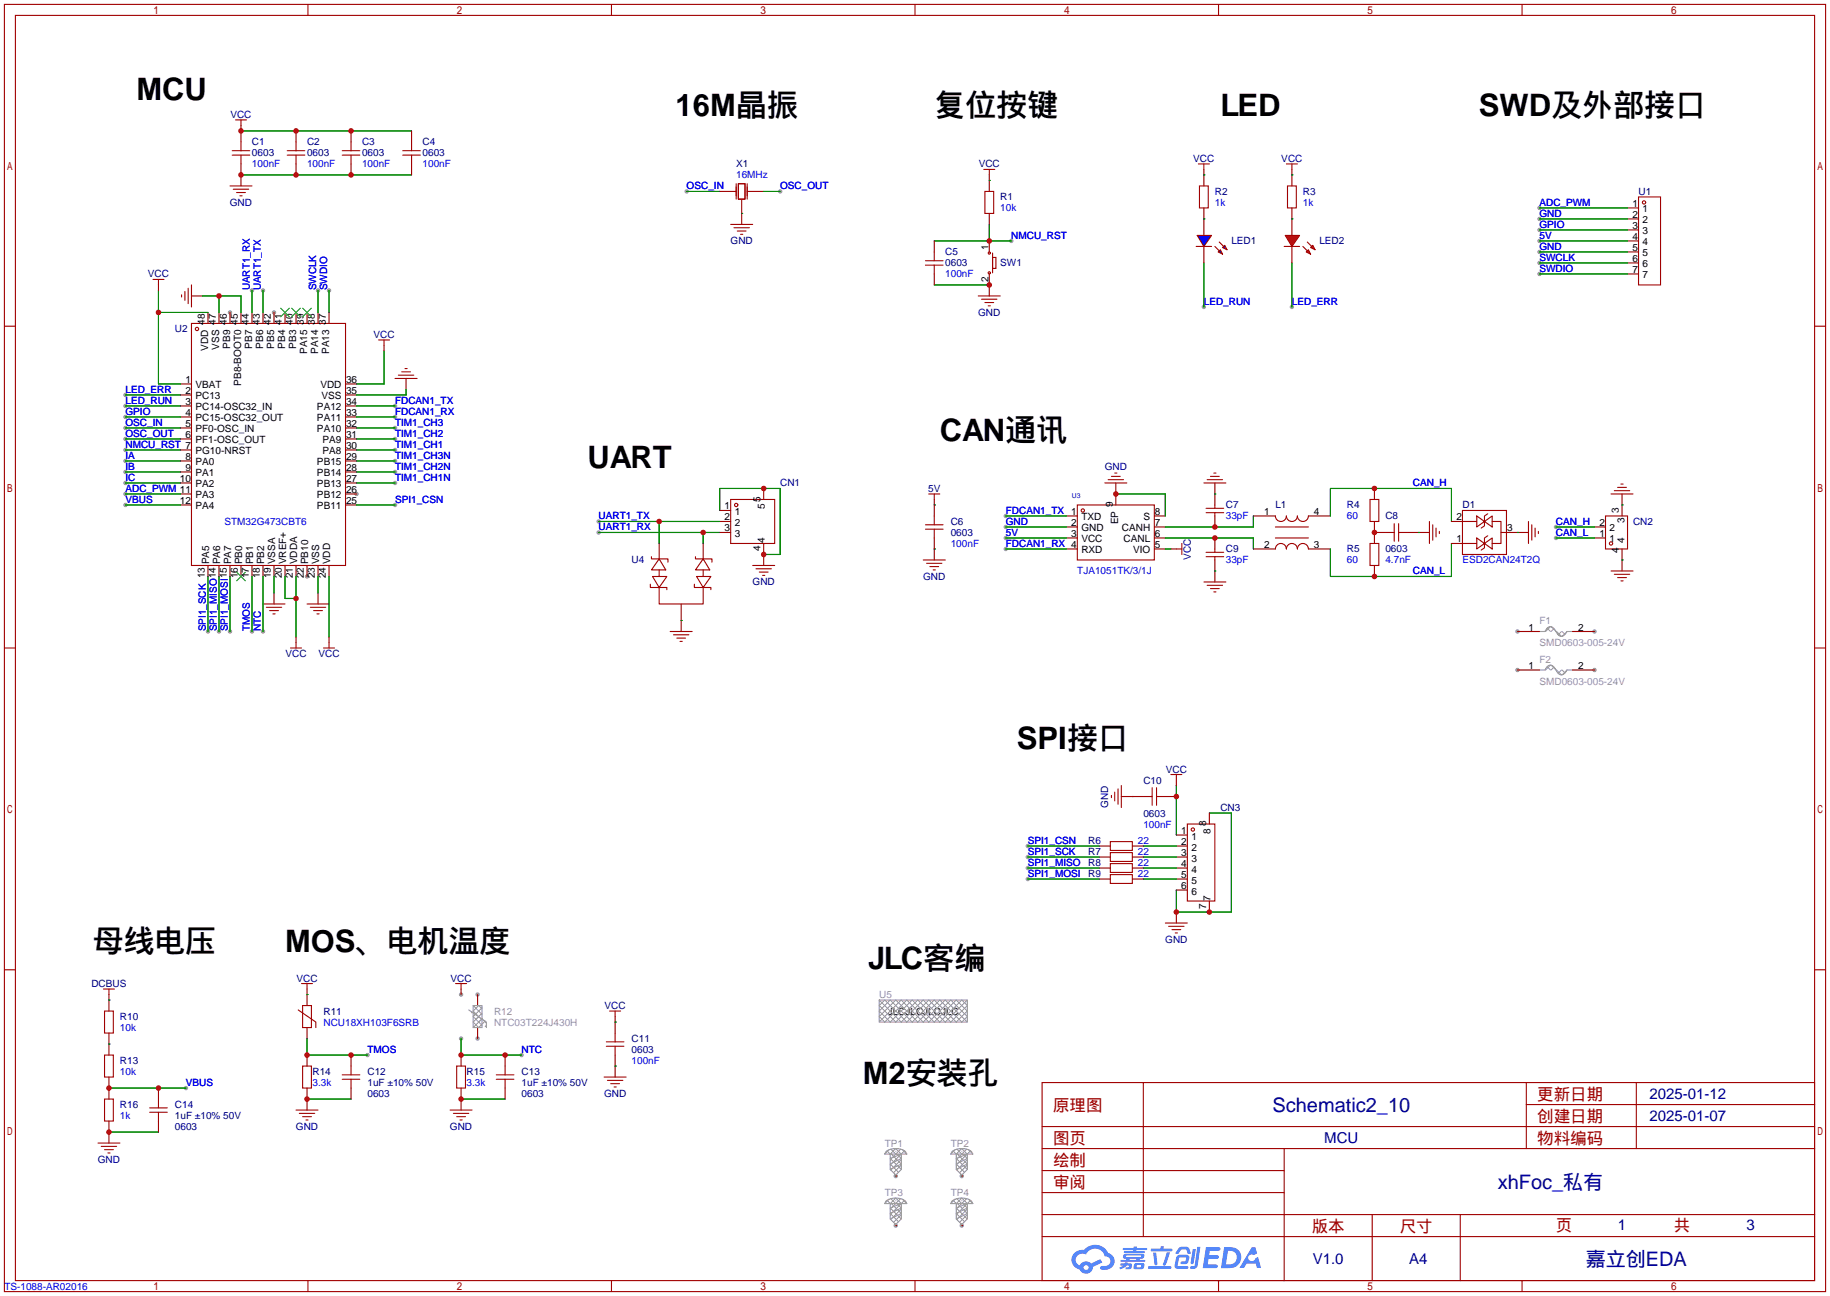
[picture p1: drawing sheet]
<svg xmlns="http://www.w3.org/2000/svg" width="422mm" height="299mm" viewBox="0 0 422 299" stroke-linecap="round" stroke-linejoin="round" font-family="sans-serif">
<g fill="#999">
<circle cx="70.9" cy="133.1" r=".51"/>
<circle cx="82.3" cy="114" r=".51"/>
<circle cx="63.2" cy="72.1" r=".51"/>
<circle cx="53.1" cy="72.1" r=".51"/>
<circle cx="206.8" cy="271.5" r=".51"/>
<circle cx="222" cy="271.5" r=".51"/>
<circle cx="206.8" cy="283" r=".51"/>
<circle cx="222" cy="283" r=".51"/>
<circle cx="106.4" cy="229.6" r=".51"/>
<circle cx="350.3" cy="145.8" r=".51"/>
<circle cx="368" cy="145.8" r=".51"/>
<circle cx="350.3" cy="154.7" r=".51"/>
<circle cx="368" cy="154.7" r=".51"/>
<circle cx="110.2" cy="239.8" r=".51"/>
<circle cx="110.2" cy="229.6" r=".51"/>
<circle cx="91.2" cy="98.8" r=".51"/>
<circle cx="91.2" cy="101.3" r=".51"/>
<circle cx="91.2" cy="103.9" r=".51"/>
<circle cx="91.2" cy="106.4" r=".51"/>
<circle cx="91.2" cy="109" r=".51"/>
<circle cx="91.2" cy="111.5" r=".51"/>
<circle cx="29" cy="91.2" r=".51"/>
<circle cx="29" cy="98.8" r=".51"/>
<circle cx="29" cy="101.3" r=".51"/>
<circle cx="29" cy="103.9" r=".51"/>
<circle cx="29" cy="106.4" r=".51"/>
<circle cx="29" cy="109" r=".51"/>
<circle cx="29" cy="111.5" r=".51"/>
<circle cx="75.9" cy="67.1" r=".51"/>
<circle cx="48" cy="145.8" r=".51"/>
<circle cx="50.5" cy="145.8" r=".51"/>
<circle cx="53.1" cy="145.8" r=".51"/>
<circle cx="29" cy="93.7" r=".51"/>
<circle cx="233.4" cy="55.6" r=".51"/>
<circle cx="42.9" cy="251.2" r=".51"/>
<circle cx="158.5" cy="44.2" r=".51"/>
<circle cx="180.1" cy="44.2" r=".51"/>
<circle cx="298.2" cy="70.9" r=".51"/>
<circle cx="277.9" cy="70.9" r=".51"/>
<circle cx="232.2" cy="119.1" r=".51"/>
<circle cx="232.2" cy="121.7" r=".51"/>
<circle cx="232.2" cy="124.2" r=".51"/>
<circle cx="232.2" cy="126.7" r=".51"/>
<circle cx="73.4" cy="67.1" r=".51"/>
<circle cx="29" cy="114" r=".51"/>
<circle cx="237.2" cy="195.3" r=".51"/>
<circle cx="237.2" cy="197.9" r=".51"/>
<circle cx="237.2" cy="200.4" r=".51"/>
<circle cx="237.2" cy="202.9" r=".51"/>
<circle cx="91.2" cy="116.6" r=".51"/>
<circle cx="84.8" cy="243.6" r=".51"/>
<circle cx="106.4" cy="239.8" r=".51"/>
<circle cx="120.4" cy="243.6" r=".51"/>
<circle cx="355.3" cy="60.7" r=".51"/>
<circle cx="355.3" cy="55.6" r=".51"/>
<circle cx="355.3" cy="48" r=".51"/>
<circle cx="355.3" cy="50.5" r=".51"/>
<circle cx="355.3" cy="53.1" r=".51"/>
<circle cx="355.3" cy="58.2" r=".51"/>
<circle cx="355.3" cy="63.2" r=".51"/>
<circle cx="359.2" cy="121.7" r=".51"/>
<circle cx="359.2" cy="124.2" r=".51"/>
<circle cx="58.2" cy="67.1" r=".51"/>
<circle cx="60.7" cy="67.1" r=".51"/>
<circle cx="91.2" cy="93.7" r=".51"/>
<circle cx="91.2" cy="96.3" r=".51"/>
<circle cx="138.2" cy="122.9" r=".51"/>
<circle cx="138.2" cy="120.4" r=".51"/>
<circle cx="29" cy="116.6" r=".51"/>
<circle cx="58.2" cy="145.8" r=".51"/>
<circle cx="60.7" cy="145.8" r=".51"/>
<circle cx="29" cy="96.3" r=".51"/>
</g>
<g fill="none" stroke="#a10000" stroke-width=".25">
<path d="M1 1h420.4v297.2h-420.4zM3.6 3.6h415.2v292.1h-415.2zM71.1 1v2.6M141.1 1v2.6M211.2 1v2.6M281.3 1v2.6M351.3 1v2.6M1 75.3h2.6M418.8 75.3h2.6M1 149.6h2.6M418.8 149.6h2.6M1 223.9h2.6"/>
<path d="M418.8 223.9h2.6M240.5 249.9h178.3v45.8h-178.3zM263.9 249.9v35.6M352.3 249.9v15.3M352.3 255h66.5M377.7 249.9v15.3M240.5 270.3h55.9M240.5 265.2h178.3M240.5 275.3h55.9M240.5 260.1h178.3M296.4 265.2v30.5M71.1 295.7v2.5"/>
<path d="M141.1 295.7v2.5M211.2 295.7v2.5M240.5 285.5h178.3M240.5 280.4h178.3M281.3 295.7v2.5M316.7 280.4v15.3M337.1 280.4v15.3M351.3 295.7v2.5"/>
</g>
<g fill="#5487ff">
<path d="M278.4 287.9h2.6a.48 .48 0 0 1 .7 .4 .48 .48 0 0 1-.7 .5h-1.8l-.1 1h1.9a.43 .43 0 0 1 .4 .5 .43 .43 0 0 1-.5 .3h-1.9l-.2 1.3h1.6a.45 .45 0 0 1 .6 .2 .45 .45 0 0 1-.1 .6l-3.3 .1z"/>
<path d="M288.9 288h.9l.4 1.4-.8 .4a.84 .84 0 0 0-1.2 .2 .84 .84 0 0 0 .3 1.2 .84 .84 0 0 0 1.2-.4l.1-.3 .6-.3 .7 2.5h-1l-.3-1h-2l-.6 1h-1.1z"/>
<path d="M275.3 288.4h.7l-.5 3.2a.36 .36 0 0 1-.3 .3 .36 .36 0 0 1-.4-.4z"/>
<path d="M276.4 287.9h.7l-.6 4.3a1.13 1.13 0 0 1-1.8 .6l.2-.4 .7-.1 .2-.2z"/>
<path d="M272.1 288.2l.6-.4h1a.77 .77 0 0 1 .8 .6l.3 .9-.1 .2h-.6l-.2-.9-.3-.1h-.9l-.7 1-.7-.1z"/>
<path d="M271.6 290l.6-.3h1.7a.81 .81 0 0 1 .6 .5 .81 .81 0 0 1-.1 .9 .81 .81 0 0 1-.9 .8h-.7a.32 .32 0 0 1-.3-.4 .32 .32 0 0 1 .4-.3h.7l.2-.9-1.6 .1-.4 1.9h2.2a.32 .32 0 0 1 .3 .4 .32 .32 0 0 1-.4 .3l-2.2-.1-.5-.3-.1-.5z"/>
<path d="M265.1 292.3h5a.33 .33 0 0 1 .3 .4 .33 .33 0 0 1-.4 .3h-4.8l-.2-.2z"/>
<path d="M269.3 289.1h.8l-.7 2a.98 .98 0 0 1-.7 1.1l-.3-.3z"/>
<path d="M266.2 289.2h.7l.3 2.6a.34 .34 0 0 1-.3 .3 .34 .34 0 0 1-.4-.2z"/>
<path d="M265.7 288.3h2.1l.3-.6h.5l-.1 .6h1.8a.32 .32 0 0 1 .4 .3 .32 .32 0 0 1-.4 .3h-4.5l-.2-.1z"/>
<path d="M258.7 291.7h.9l.1-.2h.6v.2h.8l.2 .2-.2 .9-1.3 .2v-.4h.7l.1-.4a.68 .68 0 0 0-1 .4l-1.1 .4-.2-.4 1-.4h-.7z"/>
<path d="M259.2 288.1h2.4l.1-.3h.7v.3h2.1l.3 .3-.3 .2h-2.2v.3h1.8l.2 .2-.2 .2h-4.6v-.4h2v-.3h-2.2l-.2-.1z"/>
<path d="M282.6 287.9l-.8 4.9h1.7a2.5 2.5 0 0 0 3-2.5 2.5 2.5 0 0 0-3.1-2.4zM283.4 288.8a1.65 1.65 0 0 1 2.1 1.6 1.65 1.65 0 0 1-2.2 1.5h-.3z"/>
<path d="M259.4 289.7l-.2 .7 .7 .2 .1 .3h-1.3l.1 .4h5.3l.3-.2-.2-.2h-1.2l.2-.3a.7 .7 0 0 0 .8-.2 .7 .7 0 0 0 0-.9h-4.2zM260 289.9l3.4 .1-.2 .2h-3.2zM260.7 290.6h1.7l-.2 .3h-1.4z"/>
<path d="M261.8 291.8a1.05 1.05 0 0 0 0 1.2 2.91 2.91 0 0 0 2.2-.2 .98 .98 0 0 0 0-1.2h-1.7zM262.4 292.1l.9-.1 .1 .4-.3 .2h-.8z"/>
<path d="M248.1 289.2a2.23 2.23 0 0 0-.7 2.3 2.23 2.23 0 0 0 1.8 1.6 1.58 1.58 0 0 0 1.8 .9 1.58 1.58 0 0 0 1.3-1.5l2.2-1-.5-.8-2.1 1a1.65 1.65 0 0 0-2.7 .5 1.47 1.47 0 0 1-.7-2.1 1.47 1.47 0 0 1 2.2-.4 2.3 2.3 0 0 1 2.3-1.4 2.3 2.3 0 0 1 2 1.8 1.12 1.12 0 0 1 1.3 1 1.12 1.12 0 0 1-1.1 1.2h-.7a.45 .45 0 0 0-.6 .3 .45 .45 0 0 0 .4 .6 2.21 2.21 0 0 0 2.3-.6 2.21 2.21 0 0 0 .5-2.3 2.13 2.13 0 0 0-1.3-1 3.3 3.3 0 0 0-5.6-.7l-1.1 .1zM250.1 292.7a.6 .6 0 0 1 1.2 0 .6 .6 0 0 1-1.2 0z"/>
</g>
<g fill="none" stroke="#008700" stroke-width=".25">
<path d="M55.6 30.2h39.4M55.6 40.4h39.4M158.5 44.2h7.6M171.2 49.3h.1M176.3 44.2h3.8M215.6 55.6h17.8M228.3 51.8v3.8M36.6 67.1v21.5h5.1M36.6 72.1h11.4M46.7 68.3h8.9v3.8M50.5 68.3v3.8M73.4 67.1v5"/>
<path d="M75.9 67.1v5M215.6 65.8h12.7M277.9 60.7v10.2M298.2 60.7v10.2M29 98.8h12.7M29 91.2h12.7M29 93.7h12.7M82.3 98.8h8.9M88.6 81v7.6h-6.3M93.7 89.9v1.3h-11.4M29 101.3h12.7M29 103.9h12.7"/>
<path d="M29 106.4h12.7M29 109h12.7M29 111.5h12.7M29 114h12.7M82.3 101.3h8.9M82.3 103.9h8.9M82.3 106.4h8.9M82.3 109h8.9M82.3 111.5h8.9M82.3 116.6h8.9M215.6 116.6h.1M232.2 119.1h13.9"/>
<path d="M257.6 114h11.4v5.1M289.3 119.1v2.6h-20.3M48 133.1v12.7M50.5 133.1v12.7M53.1 133.1v12.7M63.2 133.1v3.8M73.4 133.1v3.8M75.9 133.1v14M215.6 126.7h.1M232.2 121.7h13.9M232.2 124.2h13.9M232.2 126.7h13.9"/>
<path d="M269 124.2h20.3v2.5M269 126.7h1.3M237.2 195.3h16.5M237.2 197.9h16.5M261.4 183.9h.1M263.9 195.3h7.6M263.9 197.9h7.6M271.5 181.4v11.4M279.1 187.7h5.1v22.9h-12.7v-5.1M237.2 200.4h16.5M237.2 202.9h16.5M263.9 200.4h7.6"/>
<path d="M263.9 202.9h7.6M70.9 239.8v3.8h13.9M106.4 239.8v3.8h14M25.1 251.2h17.8M70.9 253.7h10.1M106.4 253.7h10.2M25.1 261.4h11.5"/>
</g>
<g fill="none" stroke="#870000" stroke-width=".25">
<path d="M55.6 40.4v2.5M166.1 44.2h3.8M171.2 46.2v5.6M172.5 44.2h3.8M277.9 40.4v2.5M277.9 48v2.5M298.2 40.4v2.5M298.2 48v6.4M298.2 56.9v3.8M44.2 68.3h2.5M48 72.1v2.6M50.5 72.1v2.6"/>
<path d="M53.1 72.1v2.6M55.6 72.1v2.6M58.2 72.1v2.6M60.7 72.1v2.6M63.2 72.1v2.6M65.8 72.1v2.6M68.3 72.1v2.6M70.9 72.1v2.6M73.4 72.1v2.6M75.9 72.1v2.6M228.3 65.8v2.5M41.7 88.6h2.5"/>
<path d="M41.7 91.2h2.5M41.7 93.7h2.5M41.7 96.3h2.5M41.7 98.8h2.5M79.8 88.6h2.5M79.8 91.2h2.5M79.8 93.7h2.5M79.8 96.3h2.5M79.8 98.8h2.5M93.7 87.4v2.5M41.7 101.3h2.5M41.7 103.9h2.5"/>
<path d="M41.7 106.4h2.5M41.7 109h2.5M41.7 111.5h2.5M41.7 114h2.5M41.7 116.6h2.5M79.8 101.3h2.5M79.8 103.9h2.5M79.8 106.4h2.5M79.8 109h2.5M79.8 111.5h2.5M79.8 114h2.5M79.8 116.6h2.5"/>
<path d="M215.6 115.3v1.3M246.1 119.1h2.6M257.6 111.5v5.1M266.4 119.1h2.6M374.4 116.6v2.5M48 130.6v2.5M50.5 130.6v2.5M53.1 130.6v2.5M55.6 130.6v2.5M58.2 130.6v2.5M60.7 130.6v2.5M63.2 130.6v2.5"/>
<path d="M63.2 136.9v2.5M65.8 130.6v2.5M68.3 130.6v2.5M70.9 130.6v2.5M73.4 130.6v2.5M73.4 136.9v2.5M75.9 130.6v2.5M215.6 126.7v2.6M246.1 121.7h2.6M246.1 124.2h2.6M246.1 126.7h2.6M266.4 121.7h2.6"/>
<path d="M266.4 124.2h2.6M266.4 126.7h2.6M368 121.7h2.6M368 124.2h2.6M374.4 126.7v2.6M258.8 183.9h2.6M271.5 192.8h2.6M271.5 195.3h2.6M271.5 197.9h2.6M279.1 187.7v2.5M271.5 210.6v2.5M271.5 200.4h2.6"/>
<path d="M271.5 202.9h2.6M271.5 205.5h2.6M279.1 208v2.6M25.1 229.6v1.3M70.9 229.6v2.6M70.9 237.2v2.6M25.1 251.2v2.5M25.1 258.8v5.1M70.9 243.6v2.5M70.9 251.2v5.1M106.4 243.6v2.5M106.4 251.2v5.1"/>
</g>
<g fill="none" stroke="#a10000" stroke-width=".25">
<path d="M53.1 42.9h5.1M53.8 43.7h3.6M54.6 44.5h2M55.4 45.2h.5M168.7 51.8h5M169.4 52.6h3.6M169.9 42.4v3.6M170.2 53.3h2M170.4 42.4h1.6v3.6h-1.6zM170.9 54.1h.5M172.5 42.4v3.6M276.9 42.9h2v5.1h-2z"/>
<path d="M296.4 56.9h3.6M297.2 42.9h2v5.1h-2zM41.9 68.1v.5M42.7 67.3v2M43.4 66.5v3.6M44.2 74.7h35.6v55.9h-35.6zM44.2 65.8v5.1M225.8 68.3h5.1M226.6 69.1h3.5M227.3 69.9h2.1M228.1 70.6h.5M91.2 87.4h5.1"/>
<path d="M91.9 86.6h3.6M92.7 85.9h2M93.5 85.1h.5M214.4 114h2.5M215.6 114v1.3M248.7 116.6h17.7v12.7h-17.7zM255 111.5h5.1M255.8 110.7h3.5M256.5 110h2.1M257.3 109.2h.5M370.6 119.1h5.1v7.6h-5.1zM60.7 139.4h5.1"/>
<path d="M70.9 139.4h5M213.1 129.3h5.1M213.9 130h3.5M214.6 130.8h2.1M215.4 131.6h.5M61.5 140.2h3.5M62.2 141h2.1M63 141.7h.5M71.6 140.2h3.6M72.4 141h2M73.2 141.7h.5M256.5 183.6v.5"/>
<path d="M257.3 182.9v2M258.1 182.1v3.6M258.8 181.4v5M274.1 190.2h6.3v17.8h-6.3zM269 213.1h5.1M269.7 213.9h3.6M270.5 214.6h2M271.3 215.4h.5M23.9 228.3h2.5M25.1 228.3v1.3M68.8 233.2l4.1 2.8v1.2M69.8 232.2h2.1v5h-2.1z"/>
<path d="M24.1 253.7h2.1v5.1h-2.1zM68.3 256.3h5.1M69.1 257h3.5M69.8 246.1h2.1v5.1h-2.1zM69.8 257.8h2.1M70.6 258.6h.5M103.9 256.3h5.1M104.6 257h3.6M105.4 246.1h2v5.1h-2zM105.4 257.8h2M106.2 258.6h.5M22.6 263.9h5.1"/>
<path d="M23.4 264.7h3.5M24.1 265.4h2.1M24.9 266.2h.5"/>
<circle cx="45.5" cy="75.9" r=".38"/>
<circle cx="249.9" cy="117.9" r=".38"/>
<circle cx="371.9" cy="125.5" r=".38"/>
<circle cx="275.3" cy="191.5" r=".38"/>
</g>
<path d="M64.8 71.1l2 2.1M66.8 71.1l-2 2.1M67.3 71.1l2 2.1M69.3 71.1l-2 2.1M69.8 71.1l2.1 2.1M71.9 71.1l-2.1 2.1M54.6 132.1l2 2M56.6 132.1l-2 2" fill="none" stroke="#3c3" stroke-width=".25"/>
<g fill="#f00" stroke="#a10000" stroke-width=".25">
<path d="M296.7 54.4h3.3l-1.8 2.5z"/>
<path d="M303 56.6l.5 1.1-1-.5z"/>
<path d="M301.5 58.2l.5-.5 .5 1z"/>
</g>
<path d="M276.1 56.9h3.6M300.7 56.9l1.1 1M301.8 55.9l1 1" fill="none" stroke="#a10000" stroke-width=".25"/>
<path d="M277.9 50.5v3.9M277.9 56.9v3.8" fill="none" stroke="#870000" stroke-width=".25"/>
<g fill="#00f" stroke="#a10000" stroke-width=".25">
<path d="M276.4 54.4h3.3l-1.8 2.5z"/>
<path d="M282.7 56.6l.5 1.1-1-.5z"/>
<path d="M281.2 58.2l.5-.5 .5 1z"/>
</g>
<g fill="none" stroke="#a10000" stroke-width=".25">
<path d="M53.6 35.8h4.1M53.6 34.8h4.1M54.4 27.7h2.5M55.6 27.7v1.3M55.6 32.8v2M55.6 35.8v2M66.3 35.8h4.1M66.3 34.8h4.1M68.3 32.8v2M68.3 35.8v2M79 35.8h4.1M79 34.8h4.1"/>
<path d="M81 32.8v2M81 35.8v2M93 35.8h4M93 34.8h4M95 32.8v2M95 35.8v2M227.1 39.1h2.5M228.3 39.1v1.3M276.6 37.8h2.5M277.9 37.8v1.3M296.9 37.8h2.6M298.2 37.8v1.3"/>
<path d="M215.6 58.2v2M227.3 44.2h2.1v5.1h-2.1zM229.1 59.4h.8v2.6h-.8zM229.1 58.4v4.6M280.4 56.9l1 1M281.4 55.9l1 1M378.2 45.5h5.1v20.3h-5.1zM35.3 64.5h2.5M36.6 64.5v1.3M87.4 78.5h2.5M88.6 78.5v1.3M213.6 61.2h4.1"/>
<path d="M213.6 60.2h4.1M215.6 61.2v2M168.7 115.3h10.1v10.2h-10.1zM215.6 119.1v2.1M277.9 111.5h5.1M278.4 117.3h4M278.4 118.4h4M278.6 110.7h3.6M279.4 110h2M280.2 109.2h.5M280.4 116.6v.7M280.4 118.4v.7"/>
<path d="M294.4 119.1a1.27 1.27 0 0 0 1.3 1.3 1.27 1.27 0 0 0 1.2-1.3 1.27 1.27 0 0 0 1.3 1.3 1.27 1.27 0 0 0 1.3-1.3 1.27 1.27 0 0 0 1.2 1.3 1.27 1.27 0 0 0 1.3-1.3M316.2 115.3h2.1v5.1h-2.1zM337.6 117.9h10.1v10.1h-10.1zM340.9 119.1l1.7 1.3-1.7 1.3zM343.4 118.6l-.8 .5v2.3l-.7 .5M371.9 114h5M372.6 113.3h3.6M373.4 112.5h2M374.1 111.8h.5M150.1 134.9v.7h3.8v.5M150.4 128.5v.5h3.8v.8M150.6 133.1h3.3l-1.8 2.5z"/>
<path d="M152.1 135.6v3.8h10.2v-3.8M152.1 129l1.6 2.6h-3.3zM152.1 131.6v1.5M160.3 134.9v.7h3.8v.5M160.5 128.5v.5h3.8v.8M160.8 133.1h3.3l-1.8 2.5zM162.3 129l1.5 2.6h-3.3zM162.3 131.6v1.5M173.7 130.6h5.1M174.5 131.3h3.6M175.3 132.1h2M176 132.8h.5"/>
<path d="M213.6 122.2h4.1M213.6 121.2h4.1M215.6 122.2v2M271.5 126.7h1.3M272.8 125.5v2.5M277.9 134.4h5.1M278.4 127.5h4M278.4 128.5h4M278.6 135.1h3.6M279.4 135.9h2M280.2 136.7h.5M280.4 126.7v.8"/>
<path d="M280.4 128.5v.8M294.4 126.7a1.27 1.27 0 0 1 1.3-1.2 1.27 1.27 0 0 1 1.2 1.2 1.27 1.27 0 0 1 1.3-1.2 1.27 1.27 0 0 1 1.3 1.2 1.27 1.27 0 0 1 1.2-1.2 1.27 1.27 0 0 1 1.3 1.2M294.4 121.7h7.6M294.4 124.2h7.6M316.2 125.5h2.1v5.1h-2.1zM319.8 122.9h2M321.8 120.9v4.1M322.8 120.9v4.1M322.8 122.9h2.1M329.9 120.4v5.1M330.7 121.2v3.5M331.5 121.9v2.1"/>
<path d="M332.2 122.7v.5M337.6 120.4h3.3M337.6 125.5h3.3M340.9 124.2l1.7 1.3-1.7 1.2zM342.6 125.5l1.8-1.3v2.5zM342.6 120.4l1.8-1.3v2.6zM343.4 123.7l-.8 .5v2.3l-.7 .5M344.4 120.4h2.1v5.1h-2.1M346.5 122.9h1.2M352.8 120.4v5.1M353.6 121.2v3.5M354.3 121.9v2.1"/>
<path d="M355.1 122.7v.5M371.9 131.8h5M372.6 132.6h3.6M373.4 133.3h2M374.1 134.1h.5M67.1 149.6h2.5M68.3 148.3v1.3M74.7 149.6h2.5M75.9 148.3v1.3M154.7 145.8h5.1M155.4 146.6h3.6M156.2 147.3h2"/>
<path d="M157 148.1h.5M270.3 178.8h2.5M271.5 178.8v1.3M256.3 194.3h5.1v2h-5.1zM256.3 196.8h5.1v2.1h-5.1zM256.3 199.4h5.1v2h-5.1zM263.9 183.9h2M265.9 181.9v4M267 183.9h2M267 181.9v4M256.3 201.9h5.1v2.1h-5.1zM24.1 233.4h2.1v5.1h-2.1z"/>
<path d="M69.6 227.1h2.5M70.9 227.1v1.2M105.2 227.1h2.5M106.4 227.1v1.2M140.7 233.4h2.6M142 233.4v1.3M142 238.5v2M24.1 243.6h2.1v5.1h-2.1zM34.5 256.8h4.1M34.5 255.8h4.1M36.6 253.7v2.1M36.6 256.8v2"/>
<path d="M79 249.2h4.1M79 248.2h4.1M81 246.1v2.1M81 249.2v2M114.6 249.2h4M114.6 248.2h4M116.6 246.1v2.1M116.6 249.2v2M139.4 248.7h5.1M140 241.6h4M140 240.5h4M140.2 249.4h3.6"/>
<path d="M141 250.2h2M141.7 251h.5M142 241.6v2"/>
<circle cx="228.3" cy="58.4" r=".25"/>
<circle cx="379.5" cy="46.7" r=".38"/>
<circle cx="228.3" cy="63" r=".25"/>
<circle cx="169.9" cy="116.6" r=".38"/>
</g>
<g fill="none" stroke="#008700" stroke-width=".25">
<path d="M228.3 41.7h.1M277.9 50.5h.1M277.9 40.4h.1M298.2 50.5h.1M298.2 40.4h.1M355.3 55.6h20.4M355.3 48h20.4M355.3 50.5h20.4M355.3 53.1h20.4M355.3 58.2h20.4M58.2 67.1v5M60.7 67.1v5"/>
<path d="M355.3 60.7h20.4M355.3 63.2h20.4M29 96.3h12.7M82.3 93.7h8.9M82.3 96.3h8.9M29 116.6h12.7M166.1 117.9v-5.1h14v15.2h-3.8M280.4 114h.1M307.1 119.1v-6.3h27.9v7.6M374.4 116.6h.1M58.2 133.1v12.7M60.7 133.1v12.7"/>
<path d="M65.8 133.1v5.1h2.5M68.3 133.1v14M138.2 122.9h27.9M138.2 120.4h27.9M152.1 120.4v5.1M162.3 122.9v2.6M280.4 131.8h.1M317.2 122.9h.1M327.4 122.9h.1M335 125.5v7.6h-27.9v-6.4M350.3 122.9h.1M359.2 121.7h8.8"/>
<path d="M359.2 124.2h8.8M374.4 129.3h.1M157.2 143.3h.1M25.1 230.9h.1M70.9 229.6h.1M142 236h.1M25.1 241h.1M142 246.1h.1"/>
</g>
<g fill="none" stroke="#870000" stroke-width=".25">
<path d="M55.6 29v3.8M55.6 37.8v2.6M68.3 30.2v2.6M68.3 37.8v2.6M81 30.2v2.6M81 37.8v2.6M95 30.2v2.6M95 37.8v2.6M277.9 39.1v1.3M298.2 39.1v1.3M215.6 55.6v2.6M228.3 40.4v3.8"/>
<path d="M228.3 49.3v2.5M228.3 55.6v2.6M375.7 48h2.5M375.7 50.5h2.5M375.7 53.1h2.5M375.7 55.6h2.5M375.7 58.2h2.5M36.6 65.8v1.3M88.6 79.8v1.2M215.6 63.2v2.6M228.3 63.2v2.6M375.7 60.7h2.5"/>
<path d="M375.7 63.2h2.5M166.1 117.9h2.6M176.3 112.8v2.5M215.6 116.6v2.5M280.4 111.5v5.1M280.4 119.1v2.6M289.3 119.1h5.1M302 119.1h5.1M317.2 112.8v2.5M374.4 114v2.6M152.1 125.5v3.8M157.2 139.4v6.4"/>
<path d="M162.3 125.5v3.8M166.1 122.9h2.6M166.1 120.4h2.6M176.3 125.5v5.1M215.6 124.2v2.5M270.3 126.7h1.2M280.4 124.2v2.5M280.4 129.3v5.1M289.3 126.7h5.1M302 126.7h5.1M317.2 120.4v5.1M317.2 130.6v2.5"/>
<path d="M317.2 122.9h2.6M324.9 122.9h5M335 125.5h2.6M335 120.4h2.6M347.7 122.9h5.1M374.4 129.3v2.5M68.3 147.1v1.2M75.9 147.1v1.2M350.3 145.8h5M350.3 154.7h5M363 145.8h5M363 154.7h5"/>
<path d="M253.7 195.3h2.6M253.7 197.9h2.6M261.4 183.9h2.5M261.4 195.3h2.5M261.4 197.9h2.5M269 183.9h2.5M271.5 180.1v1.3M253.7 200.4h2.6M253.7 202.9h2.6M261.4 200.4h2.5M261.4 202.9h2.5M25.1 230.9v2.5"/>
<path d="M25.1 238.5v5.1M70.9 228.3v1.3M106.4 228.3v1.3M110.2 229.6v2.6M110.2 237.2v2.6M142 234.7v3.8M25.1 248.7v2.5M36.6 251.2v2.5M36.6 258.8v2.6M81 243.6v2.5M81 251.2v2.5M116.6 243.6v2.5"/>
<path d="M116.6 251.2v2.5M142 243.6v5.1M206.8 271.5h.1M222 271.5h.1M206.8 283h.1M222 283h.1"/>
</g>
<g fill="none" stroke="#999" stroke-width=".25">
<path d="M355.3 145.8h1.3l.7-.9 .7-.2 .7 .5 1 1.4 .7 .3 .7-.3 .6-.8h1.3M355.3 154.7h1.3l.6-.9 .6-.2 .8 .3 1 1.5 .6 .4 .8-.2 .7-.9h1.3M108.2 233.2l4.1 2.8v1.2M109.2 232.2h2.1v5h-2.1zM202.9 230.9h20.4v5.1h-20.4zM204.5 265.8a4.1 4.1 0 0 1 4.5 0l.3 .6h-5.1zM204.5 277.3a4.1 4.1 0 0 1 4.5 0l.3 .6h-5.1zM205.5 266.4v3.6l1.3 1.3 1.2-1.3v-3.6l-2.5 1.1M205.5 277.9v3.5l1.3 1.3 1.2-1.3v-3.5l-2.5 1M206.8 265.8h.1M206.8 277.2h.1M208 267.5l-2.5 1.2"/>
<path d="M208 268.7l-2.5 1.3M208 278.9l-2.5 1.3M219.8 265.8a4.1 4.1 0 0 1 4.4 0l.3 .6h-5zM219.8 277.3a4.1 4.1 0 0 1 4.4 0l.3 .6h-5zM220.7 266.4v3.6l1.3 1.3 1.3-1.3v-3.6l-2.6 1.1M220.7 277.9v3.5l1.3 1.3 1.3-1.3v-3.5l-2.6 1M222 265.8h.1M222 277.2h.1M223.3 267.5l-2.6 1.2M223.3 268.7l-2.6 1.3M223.3 278.9l-2.6 1.3M208 280.2l-2.5 1.2"/>
<path d="M223.3 280.2l-2.6 1.2"/>
</g>
<g fill="none" stroke="#999" stroke-width=".23">
<path d="M357.1 145l.8 .8M357.1 153.9l.8 .8M357.9 144.7l-1.1 1.1M357.9 153.6l-1.1 1.1M358.1 144.7l1 1.1M358.1 153.6l1 1.1M358.7 145.1l-.7 .7M358.7 154l-.7 .7M359.3 145.8l1.1 1.1M359.3 154.7l1.1 1.1M360.4 145.8l-.7 .8M360.4 154.7l-.7 .8"/>
<path d="M360.6 145.8l.6 .7M360.6 154.7l.6 .7M361.7 145.8l-1.1 1.1M361.7 154.7l-1.1 1.1M109 233.7l-.2 .1M109.2 232.2l2.1 2M111.3 232.9l-.8-.7-1.3 1.2 2.1 2.1M111.3 232.7l-2.1 2 2.1 2M111.3 233.9l-2.1 2.1 1.3 1.2 .8-.7M111.3 235.2l-2.1 2M111.5 235.4l.8 .8M112 235.8l-.6 .5"/>
<path d="M112.3 236.7l-.3 .3M202.9 236l5.1-5.1 5.1 5.1 5.1-5.1 5.1 5.1M202.9 230.9l5.1 5.1 5.1-5.1 5.1 5.1 5.1-5.1M204.2 230.9l-1.3 1.3 3.9 3.8 5-5.1 5.1 5.1 5.1-5.1 1.3 1.3-3.8 3.8-5.1-5.1-5.1 5.1zM205.5 230.9l-2.6 2.5 2.6 2.6 5.1-5.1 5 5.1 5.1-5.1 2.6 2.5-2.6 2.6-5.1-5.1-5 5.1zM206.8 230.9l-3.9 3.8 1.3 1.3 5.1-5.1 5.1 5.1 5.1-5.1 3.8 3.8-1.3 1.3-5.1-5.1-5.1 5.1zM204.7 265.7l.8 .7 1.3-1.2 1.2 1.2M204.7 277.1l.8 .8 1.3-1.3 1.2 1.3M205.2 265.4l-1 1M205.2 276.9l-1 1M205.5 268.7l1.9 1.9M205.5 267.5l2.5 2.5"/>
<path d="M205.5 278.9l2.5 2.5M205.6 265.3l1.2 1.1M205.6 276.7l1.2 1.2M205.7 266.4l2.3 2.3M205.7 277.9l2.3 2.3M207 266.4l1 1.1M207 277.9l1 1M207.9 265.3l-2.4 2.4M207.9 276.7l-2.4 2.4M208 267.7l-2.4 2.4M208 269l-1.8 1.8M208 279.1l-2.4 2.5"/>
<path d="M208.3 265.4l1 1M208.3 276.9l1 1M208.8 265.7l-3.3 3.3M208.8 277.1l-3.3 3.3M220 265.7l.7 .7 1.3-1.2 1.3 1.2M220 277.1l.7 .8 1.3-1.3 1.3 1.3M220.5 265.4l-1 1M220.5 276.9l-1 1M220.7 268.7l1.9 1.9M220.7 267.5l2.6 2.5M220.7 278.9l2.6 2.5M220.9 265.3l1.1 1.1"/>
<path d="M220.9 276.7l1.1 1.2M221 266.4l2.3 2.3M221 277.9l2.3 2.3M222.2 266.4l1.1 1.1M222.2 277.9l1.1 1M223.1 265.3l-2.4 2.4M223.1 276.7l-2.4 2.4M223.3 267.7l-2.4 2.4M223.3 269l-1.8 1.8M223.3 279.1l-2.4 2.5M223.5 265.4l1 1M223.5 276.9l1 1"/>
<path d="M224 265.7l-3.3 3.3M224 277.1l-3.3 3.3M205.5 280.2l1.9 1.9M208 280.4l-1.8 1.8M220.7 280.2l1.9 1.9M223.3 280.4l-1.8 1.8"/>
</g>
<g fill="#c00">
<circle cx="55.6" cy="30.2" r=".63"/>
<circle cx="68.3" cy="30.2" r=".63"/>
<circle cx="81" cy="30.2" r=".63"/>
<circle cx="55.6" cy="40.4" r=".63"/>
<circle cx="68.3" cy="40.4" r=".63"/>
<circle cx="81" cy="40.4" r=".63"/>
<circle cx="228.3" cy="65.8" r=".63"/>
<circle cx="228.3" cy="55.6" r=".63"/>
<circle cx="271.5" cy="183.9" r=".63"/>
<circle cx="271.5" cy="210.6" r=".63"/>
<circle cx="279.1" cy="210.6" r=".63"/>
<circle cx="25.1" cy="251.2" r=".63"/>
<circle cx="36.6" cy="251.2" r=".63"/>
<circle cx="25.1" cy="261.4" r=".63"/>
<circle cx="257.6" cy="114" r=".63"/>
<circle cx="280.4" cy="121.7" r=".63"/>
<circle cx="280.4" cy="124.2" r=".63"/>
<circle cx="36.6" cy="72.1" r=".63"/>
<circle cx="50.5" cy="68.3" r=".63"/>
<circle cx="70.9" cy="243.6" r=".63"/>
<circle cx="81" cy="243.6" r=".63"/>
<circle cx="70.9" cy="253.7" r=".63"/>
<circle cx="106.4" cy="243.6" r=".63"/>
<circle cx="116.6" cy="243.6" r=".63"/>
<circle cx="106.4" cy="253.7" r=".63"/>
<circle cx="317.2" cy="122.9" r=".63"/>
<circle cx="317.2" cy="112.8" r=".63"/>
<circle cx="317.2" cy="133.1" r=".63"/>
<circle cx="176.3" cy="128" r=".63"/>
<circle cx="176.3" cy="112.8" r=".63"/>
<circle cx="162.3" cy="122.9" r=".63"/>
<circle cx="152.1" cy="120.4" r=".63"/>
<circle cx="68.3" cy="138.2" r=".63"/>
</g>
<g font-size="7.1">
<text x="31.5" y="23">MCU</text>
<text x="156" y="26.8">16M晶振</text>
<text x="215.6" y="26.8">复位按键</text>
<text x="281.7" y="26.8">LED</text>
<text x="341.4" y="26.8">SWD及外部接口</text>
<text x="216.9" y="101.7">CAN通讯</text>
<text x="135.6" y="108.1">UART</text>
<text x="234.7" y="172.9">SPI接口</text>
<text x="21.3" y="219.9">母线电压</text>
<text x="65.8" y="219.9">MOS、电机温度</text>
<text x="200.4" y="223.7">JLC客编</text>
<text x="199.1" y="250.3">M2安装孔</text>
</g>
<g font-size="4.6" fill="#000080">
<text x="293.7" y="256.6">Schematic2_10</text>
<text x="345.7" y="274.4">xhFoc_私有</text>
<text x="366" y="292.2">嘉立创EDA</text>
</g>
<g font-size="3.8" fill="#a00000">
<text x="243.1" y="256.5">原理图</text>
<text x="354.8" y="254">更新日期</text>
<text x="354.8" y="259.1">创建日期</text>
<text x="243.1" y="269.2">绘制</text>
<text x="243.1" y="264.2">图页</text>
<text x="354.8" y="264.2">物料编码</text>
<text x="243.1" y="274.3">审阅</text>
<text x="302.8" y="284.5">版本</text>
<text x="323.1" y="284.5">尺寸</text>
<text x="359.2" y="284.2">页</text>
<text x="386.3" y="284.2">共</text>
</g>
<g font-size="3.5" fill="#000080">
<text x="380.7" y="253.7">2025-01-12</text>
<text x="305.7" y="263.8">MCU</text>
<text x="380.7" y="258.8">2025-01-07</text>
<text x="373.4" y="283.9">1</text>
<text x="403.2" y="283.9">3</text>
<text x="303" y="291.8">V1.0</text>
<text x="325.3" y="291.8">A4</text>
</g>
<g font-size="2.3" fill="#000080">
<text x="53.2" y="27.2">VCC</text>
<text x="58.2" y="33.6">C1</text>
<text x="70.9" y="33.6">C2</text>
<text x="83.6" y="33.6">C3</text>
<text x="97.5" y="33.6">C4</text>
<text x="58.2" y="36.1">0603</text>
<text x="70.9" y="36.1">0603</text>
<text x="83.6" y="36.1">0603</text>
<text x="97.5" y="36.1">0603</text>
<text x="169.9" y="38.7">X1</text>
<text x="225.9" y="38.7">VCC</text>
<text x="275.4" y="37.4">VCC</text>
<text x="295.8" y="37.4">VCC</text>
<text x="53.1" y="47.5">GND</text>
<text x="230.9" y="46.3">R1</text>
<text x="280.4" y="45">R2</text>
<text x="300.7" y="45">R3</text>
<text x="378.2" y="45">U1</text>
<text x="168.6" y="56.4">GND</text>
<text x="218.2" y="59">C5</text>
<text x="284.2" y="56.4">LED1</text>
<text x="304.5" y="56.4">LED2</text>
<text x="34.1" y="64.1">VCC</text>
<text x="218.2" y="61.5">0603</text>
<text x="230.9" y="61.5">SW1</text>
<text x="40.4" y="76.8">U2</text>
<text x="225.8" y="72.9">GND</text>
<text x="86.2" y="78">VCC</text>
<text x="180.1" y="112.3">CN1</text>
<text x="214.2" y="113.6">5V</text>
<text x="255" y="108.5">GND</text>
<text x="283" y="117.4">C7</text>
<text x="294.4" y="117.4">L1</text>
<text x="310.9" y="117.4">R4</text>
<text x="319.8" y="119.9">C8</text>
<text x="337.6" y="117.4">D1</text>
<text x="219.5" y="123.7">0603</text>
<text x="219.5" y="121.2">C6</text>
<text x="376.9" y="121.2">CN2</text>
<text x="145.8" y="130.1">U4</text>
<text x="274.9" y="129.2" transform="rotate(-90 274.9 129.2)">VCC</text>
<text x="283" y="127.6">C9</text>
<text x="310.9" y="127.6">R5</text>
<text x="319.8" y="127.6">0603</text>
<text x="173.7" y="135.2">GND</text>
<text x="213.1" y="133.9">GND</text>
<text x="65.9" y="151.7">VCC</text>
<text x="73.5" y="151.7">VCC</text>
<text x="269.1" y="178.4">VCC</text>
<text x="263.9" y="180.9">C10</text>
<text x="255.8" y="186.5" transform="rotate(-90 255.8 186.5)">GND</text>
<text x="263.9" y="188.5">0603</text>
<text x="281.7" y="187.2">CN3</text>
<text x="251.2" y="194.9">R6</text>
<text x="251.2" y="197.4">R7</text>
<text x="251.2" y="199.9">R8</text>
<text x="251.2" y="202.5">R9</text>
<text x="269" y="217.7">GND</text>
<text x="21.1" y="227.9">DCBUS</text>
<text x="68.4" y="226.6">VCC</text>
<text x="104" y="226.6">VCC</text>
<text x="139.5" y="233">VCC</text>
<text x="27.7" y="235.5">R10</text>
<text x="74.7" y="234.2">R11</text>
<text x="27.7" y="245.7">R13</text>
<text x="145.8" y="243.1">0603</text>
<text x="145.8" y="240.6">C11</text>
<text x="72.1" y="248.2">R14</text>
<text x="84.8" y="250.7">1uF ±10% 50V</text>
<text x="84.8" y="248.2">C12</text>
<text x="107.7" y="248.2">R15</text>
<text x="120.4" y="250.7">1uF ±10% 50V</text>
<text x="120.4" y="248.2">C13</text>
<text x="27.7" y="255.8">R16</text>
<text x="40.4" y="255.8">C14</text>
<text x="84.8" y="253.3">0603</text>
<text x="120.4" y="253.3">0603</text>
<text x="139.4" y="253.3">GND</text>
<text x="40.4" y="258.4">1uF ±10% 50V</text>
<text x="40.4" y="260.9">0603</text>
<text x="68.3" y="260.9">GND</text>
<text x="103.9" y="260.9">GND</text>
<text x="22.6" y="268.5">GND</text>
</g>
<g font-size="2.3" fill="#00f">
<text x="58.2" y="38.7">100nF</text>
<text x="70.9" y="38.7">100nF</text>
<text x="83.6" y="38.7">100nF</text>
<text x="97.5" y="38.7">100nF</text>
<text x="169.9" y="41.2">16MHz</text>
<text x="158.5" y="43.7">OSC_IN</text>
<text x="180.1" y="43.7">OSC_OUT</text>
<text x="280.4" y="47.5">1k</text>
<text x="300.7" y="47.5">1k</text>
<text x="355.3" y="47.5">ADC_PWM</text>
<text x="230.9" y="48.8">10k</text>
<text x="355.3" y="50.1">GND</text>
<text x="355.3" y="52.6">GPIO</text>
<text x="233.4" y="55.2">NMCU_RST</text>
<text x="355.3" y="55.2">5V</text>
<text x="355.3" y="57.7">GND</text>
<text x="218.2" y="64.1">100nF</text>
<text x="355.3" y="60.2">SWCLK</text>
<text x="355.3" y="62.8">SWDIO</text>
<text x="57.7" y="67.1" transform="rotate(-90 57.7 67.1)">UART1_RX</text>
<text x="60.2" y="67.1" transform="rotate(-90 60.2 67.1)">UART1_TX</text>
<text x="72.9" y="67.1" transform="rotate(-90 72.9 67.1)">SWCLK</text>
<text x="75.5" y="67.1" transform="rotate(-90 75.5 67.1)">SWDIO</text>
<text x="277.9" y="70.4">LED_RUN</text>
<text x="298.2" y="70.4">LED_ERR</text>
<text x="29" y="90.7">LED_ERR</text>
<text x="29" y="93.3">LED_RUN</text>
<text x="29" y="95.8">GPIO</text>
<text x="91.2" y="93.3">FDCAN1_TX</text>
<text x="91.2" y="95.8">FDCAN1_RX</text>
<text x="29" y="98.3">OSC_IN</text>
<text x="29" y="100.9">OSC_OUT</text>
<text x="91.2" y="98.3">TIM1_CH3</text>
<text x="91.2" y="100.9">TIM1_CH2</text>
<text x="29" y="103.4">NMCU_RST 7</text>
<text x="29" y="106">IA</text>
<text x="91.2" y="103.4">TIM1_CH1</text>
<text x="91.2" y="106">TIM1_CH3N</text>
<text x="29" y="108.5">IB</text>
<text x="29" y="111">IC</text>
<text x="29" y="113.6">ADC_PWM 11</text>
<text x="91.2" y="108.5">TIM1_CH2N</text>
<text x="91.2" y="111">TIM1_CH1N</text>
<text x="326.1" y="112.3">CAN_H</text>
<text x="29" y="116.1">VBUS</text>
<text x="91.2" y="116.1">SPI1_CSN</text>
<text x="138.2" y="119.9">UART1_TX</text>
<text x="232.2" y="118.7">FDCAN1_TX</text>
<text x="283" y="119.9">33pF</text>
<text x="310.9" y="119.9">60</text>
<text x="51.8" y="121.2">STM32G473CBT6</text>
<text x="138.2" y="122.5">UART1_RX</text>
<text x="232.2" y="121.2">GND</text>
<text x="232.2" y="123.7">5V</text>
<text x="359.2" y="121.2">CAN_H</text>
<text x="359.2" y="123.7">CAN_L</text>
<text x="219.5" y="126.3">100nF</text>
<text x="232.2" y="126.3">FDCAN1_RX 4</text>
<text x="283" y="130.1">33pF</text>
<text x="310.9" y="130.1">60</text>
<text x="319.8" y="130.1">4.7nF</text>
<text x="337.6" y="130.1">ESD2CAN24T2Q</text>
<text x="248.7" y="132.6">TJA1051TK/3/1J</text>
<text x="326.1" y="132.6">CAN_L</text>
<text x="47.5" y="145.8" transform="rotate(-90 47.5 145.8)">SPI1_SCK 13</text>
<text x="50.1" y="145.8" transform="rotate(-90 50.1 145.8)">SPI1_MISO14</text>
<text x="52.6" y="145.8" transform="rotate(-90 52.6 145.8)">SPI1_MOSI15</text>
<text x="57.7" y="145.8" transform="rotate(-90 57.7 145.8)">TMOS</text>
<text x="60.2" y="145.8" transform="rotate(-90 60.2 145.8)">NTC</text>
<text x="263.9" y="191.1">100nF</text>
<text x="237.2" y="194.9">SPI1_CSN</text>
<text x="237.2" y="197.4">SPI1_SCK</text>
<text x="262.6" y="194.9">22</text>
<text x="262.6" y="197.4">22</text>
<text x="237.2" y="199.9">SPI1_MISO</text>
<text x="237.2" y="202.5">SPI1_MOSI</text>
<text x="262.6" y="199.9">22</text>
<text x="262.6" y="202.5">22</text>
<text x="27.7" y="238">10k</text>
<text x="74.7" y="236.8">NCU18XH103F6SRB</text>
<text x="84.8" y="243.1">TMOS</text>
<text x="120.4" y="243.1">NTC</text>
<text x="145.8" y="245.7">100nF</text>
<text x="27.7" y="248.2">10k</text>
<text x="42.9" y="250.7">VBUS</text>
<text x="72.1" y="250.7">3.3k</text>
<text x="107.7" y="250.7">3.3k</text>
<text x="27.7" y="258.4">1k</text>
<text x="1" y="297.7">TS-1088-AR02016</text>
</g>
<g font-size="2.3">
<text x="376.8" y="47.8">1</text>
<text x="376.8" y="50.3">2</text>
<text x="376.8" y="52.9">3</text>
<text x="379.1" y="49">1</text>
<text x="379.1" y="51.6">2</text>
<text x="228.1" y="57.7" transform="rotate(-90 228.1 57.7)">1</text>
<text x="376.8" y="55.4">4</text>
<text x="376.8" y="57.9">5</text>
<text x="379.1" y="54.1">3</text>
<text x="379.1" y="56.7">4</text>
<text x="379.1" y="59.2">5</text>
<text x="228.1" y="65" transform="rotate(-90 228.1 65)">2</text>
<text x="376.8" y="60.5">6</text>
<text x="376.8" y="63">7</text>
<text x="379.1" y="61.7">6</text>
<text x="379.1" y="64.3">7</text>
<text x="47.3" y="75" transform="rotate(-90 47.3 75)">48</text>
<text x="49.8" y="75" transform="rotate(-90 49.8 75)">47</text>
<text x="52.4" y="75" transform="rotate(-90 52.4 75)">46</text>
<text x="54.9" y="75" transform="rotate(-90 54.9 75)">45</text>
<text x="57.4" y="75" transform="rotate(-90 57.4 75)">44</text>
<text x="60" y="75" transform="rotate(-90 60 75)">43</text>
<text x="62.5" y="75" transform="rotate(-90 62.5 75)">42</text>
<text x="65.1" y="75" transform="rotate(-90 65.1 75)">41</text>
<text x="67.6" y="75" transform="rotate(-90 67.6 75)">40</text>
<text x="70.1" y="75" transform="rotate(-90 70.1 75)">39</text>
<text x="72.7" y="75" transform="rotate(-90 72.7 75)">38</text>
<text x="75.2" y="75" transform="rotate(-90 75.2 75)">37</text>
<text x="48.1" y="81" transform="rotate(-90 48.1 81)">VDD</text>
<text x="50.6" y="80.7" transform="rotate(-90 50.6 80.7)">VSS</text>
<text x="53.1" y="80.5" transform="rotate(-90 53.1 80.5)">PB9</text>
<text x="58.2" y="80.5" transform="rotate(-90 58.2 80.5)">PB7</text>
<text x="60.8" y="80.5" transform="rotate(-90 60.8 80.5)">PB6</text>
<text x="63.3" y="80.5" transform="rotate(-90 63.3 80.5)">PB5</text>
<text x="65.8" y="80.5" transform="rotate(-90 65.8 80.5)">PB4</text>
<text x="68.4" y="80.5" transform="rotate(-90 68.4 80.5)">PB3</text>
<text x="70.9" y="81.7" transform="rotate(-90 70.9 81.7)">PA15</text>
<text x="73.5" y="81.7" transform="rotate(-90 73.5 81.7)">PA14</text>
<text x="76" y="81.7" transform="rotate(-90 76 81.7)">PA13</text>
<text x="42.8" y="88.4">1</text>
<text x="45.1" y="89.7">VBAT</text>
<text x="55.7" y="89.1" transform="rotate(-90 55.7 89.1)">PB8-BOOT0</text>
<text x="73.9" y="89.7">VDD</text>
<text x="79.9" y="88.4">36</text>
<text x="42.8" y="91">2</text>
<text x="42.8" y="93.5">3</text>
<text x="45.1" y="92.2">PC13</text>
<text x="45.1" y="94.8">PC14-OSC32_IN</text>
<text x="73.2" y="94.8">PA12</text>
<text x="74.2" y="92.2">VSS</text>
<text x="79.9" y="93.5">34</text>
<text x="79.9" y="91">35</text>
<text x="42.8" y="96">4</text>
<text x="42.8" y="98.6">5</text>
<text x="42.8" y="101.1">6</text>
<text x="45.1" y="97.3">PC15-OSC32_OUT</text>
<text x="45.1" y="99.8">PF0-OSC_IN</text>
<text x="73.2" y="99.8">PA10</text>
<text x="73.2" y="97.3">PA11</text>
<text x="79.9" y="101.1">31</text>
<text x="79.9" y="98.6">32</text>
<text x="79.9" y="96">33</text>
<text x="42.8" y="106.2">8</text>
<text x="45.1" y="102.4">PF1-OSC_OUT</text>
<text x="45.1" y="104.9">PG10-NRST</text>
<text x="45.1" y="107.5">PA0</text>
<text x="73.2" y="107.5">PB15</text>
<text x="74.5" y="104.9">PA8</text>
<text x="74.5" y="102.4">PA9</text>
<text x="79.9" y="106.2">29</text>
<text x="79.9" y="103.7">30</text>
<text x="41.5" y="111.3">10</text>
<text x="42.8" y="108.7">9</text>
<text x="45.1" y="110">PA1</text>
<text x="45.1" y="112.5">PA2</text>
<text x="73.2" y="112.5">PB13</text>
<text x="73.2" y="110">PB14</text>
<text x="79.9" y="113.8">26</text>
<text x="79.9" y="111.3">27</text>
<text x="79.9" y="108.7">28</text>
<text x="41.5" y="116.4">12</text>
<text x="45.1" y="115.1">PA3</text>
<text x="45.1" y="117.6">PA4</text>
<text x="73.2" y="117.6">PB11</text>
<text x="73.2" y="115.1">PB12</text>
<text x="79.9" y="116.4">25</text>
<text x="167.2" y="117.6">1</text>
<text x="169.6" y="118.9">1</text>
<text x="175.6" y="115.8" transform="rotate(-90 175.6 115.8)">5</text>
<text x="176.6" y="117.6" transform="rotate(-90 176.6 117.6)">5</text>
<text x="247.3" y="118.9">1</text>
<text x="256.8" y="116.9" transform="rotate(-90 256.8 116.9)">9</text>
<text x="266.6" y="118.9">8</text>
<text x="291.8" y="118.9">1</text>
<text x="303.3" y="118.9">4</text>
<text x="373.7" y="118.5" transform="rotate(-90 373.7 118.5)">3</text>
<text x="167.2" y="120.2">2</text>
<text x="167.2" y="122.7">3</text>
<text x="169.6" y="121.4">2</text>
<text x="169.6" y="124">3</text>
<text x="176.6" y="125.5" transform="rotate(-90 176.6 125.5)">4</text>
<text x="247.3" y="121.4">2</text>
<text x="247.3" y="124">3</text>
<text x="249.6" y="120.2">TXD</text>
<text x="249.6" y="122.7">GND</text>
<text x="249.6" y="125.2">VCC</text>
<text x="258.1" y="121.1" transform="rotate(-90 258.1 121.1)">EP</text>
<text x="259" y="122.7">CANH</text>
<text x="259.3" y="125.2">CANL</text>
<text x="264" y="120.2">S</text>
<text x="266.6" y="124">6</text>
<text x="266.6" y="121.4">7</text>
<text x="336.2" y="125.2">1</text>
<text x="336.2" y="120.2">2</text>
<text x="347.9" y="122.7">3</text>
<text x="369.2" y="124">1</text>
<text x="369.2" y="121.4">2</text>
<text x="371.5" y="125.2">1</text>
<text x="371.5" y="122.7">2</text>
<text x="374.9" y="125.3" transform="rotate(-90 374.9 125.3)">4</text>
<text x="374.9" y="120.9" transform="rotate(-90 374.9 120.9)">3</text>
<text x="48.3" y="130.3" transform="rotate(-90 48.3 130.3)">PA5</text>
<text x="50.8" y="130.3" transform="rotate(-90 50.8 130.3)">PA6</text>
<text x="53.4" y="130.3" transform="rotate(-90 53.4 130.3)">PA7</text>
<text x="55.9" y="130.3" transform="rotate(-90 55.9 130.3)">PB0</text>
<text x="58.5" y="130.3" transform="rotate(-90 58.5 130.3)">PB1</text>
<text x="61" y="130.3" transform="rotate(-90 61 130.3)">PB2</text>
<text x="63.5" y="130.3" transform="rotate(-90 63.5 130.3)">VSSA</text>
<text x="66.1" y="130.3" transform="rotate(-90 66.1 130.3)">VREF+</text>
<text x="68.6" y="130.3" transform="rotate(-90 68.6 130.3)">VDDA</text>
<text x="71.2" y="130.3" transform="rotate(-90 71.2 130.3)">PB10</text>
<text x="73.7" y="130.3" transform="rotate(-90 73.7 130.3)">VSS</text>
<text x="76.2" y="130.3" transform="rotate(-90 76.2 130.3)">VDD</text>
<text x="175.6" y="127.2" transform="rotate(-90 175.6 127.2)">4</text>
<text x="249.6" y="127.8">RXD</text>
<text x="261.5" y="127.8">VIO</text>
<text x="266.6" y="126.5">5</text>
<text x="291.8" y="126.5">2</text>
<text x="303.3" y="126.5">3</text>
<text x="373.7" y="127.7" transform="rotate(-90 373.7 127.7)">4</text>
<text x="54.9" y="133.5" transform="rotate(-90 54.9 133.5)">16</text>
<text x="57.4" y="133.5" transform="rotate(-90 57.4 133.5)">17</text>
<text x="60" y="133.5" transform="rotate(-90 60 133.5)">18</text>
<text x="62.5" y="133.5" transform="rotate(-90 62.5 133.5)">19</text>
<text x="65.1" y="133.5" transform="rotate(-90 65.1 133.5)">20</text>
<text x="67.6" y="133.5" transform="rotate(-90 67.6 133.5)">21</text>
<text x="70.1" y="133.5" transform="rotate(-90 70.1 133.5)">22</text>
<text x="72.7" y="133.5" transform="rotate(-90 72.7 133.5)">23</text>
<text x="75.2" y="133.5" transform="rotate(-90 75.2 133.5)">24</text>
<text x="352.8" y="145.6">1</text>
<text x="364.2" y="145.6">2</text>
<text x="352.8" y="154.5">1</text>
<text x="364.2" y="154.5">2</text>
<text x="278.4" y="190.7" transform="rotate(-90 278.4 190.7)">8</text>
<text x="272.7" y="192.6">1</text>
<text x="272.7" y="195.1">2</text>
<text x="272.7" y="197.6">3</text>
<text x="275" y="193.8">1</text>
<text x="275" y="196.4">2</text>
<text x="279.4" y="192.5" transform="rotate(-90 279.4 192.5)">8</text>
<text x="272.7" y="200.2">4</text>
<text x="272.7" y="202.7">5</text>
<text x="275" y="198.9">3</text>
<text x="275" y="201.4">4</text>
<text x="275" y="204">5</text>
<text x="272.7" y="205.3">6</text>
<text x="275" y="206.5">6</text>
<text x="278.4" y="209.8" transform="rotate(-90 278.4 209.8)">7</text>
<text x="279.4" y="208" transform="rotate(-90 279.4 208)">7</text>
<text x="204.9" y="234.2">JLCJLCJLCJLC</text>
</g>
<g font-size="2.3" fill="#999">
<text x="355.3" y="144.1">F1</text>
<text x="355.3" y="149.1">SMD0603-005-24V</text>
<text x="355.3" y="153">F2</text>
<text x="355.3" y="158">SMD0603-005-24V</text>
<text x="202.9" y="230.4">U5</text>
<text x="114" y="234.2">R12</text>
<text x="114" y="236.8">NTC03T224J430H</text>
<text x="204.2" y="264.7">TP1</text>
<text x="219.5" y="264.7">TP2</text>
<text x="204.2" y="276.1">TP3</text>
<text x="219.5" y="276.1">TP4</text>
</g>
<text font-size="1.6" fill="#000080" x="247.4" y="115">U3</text>
</svg>
